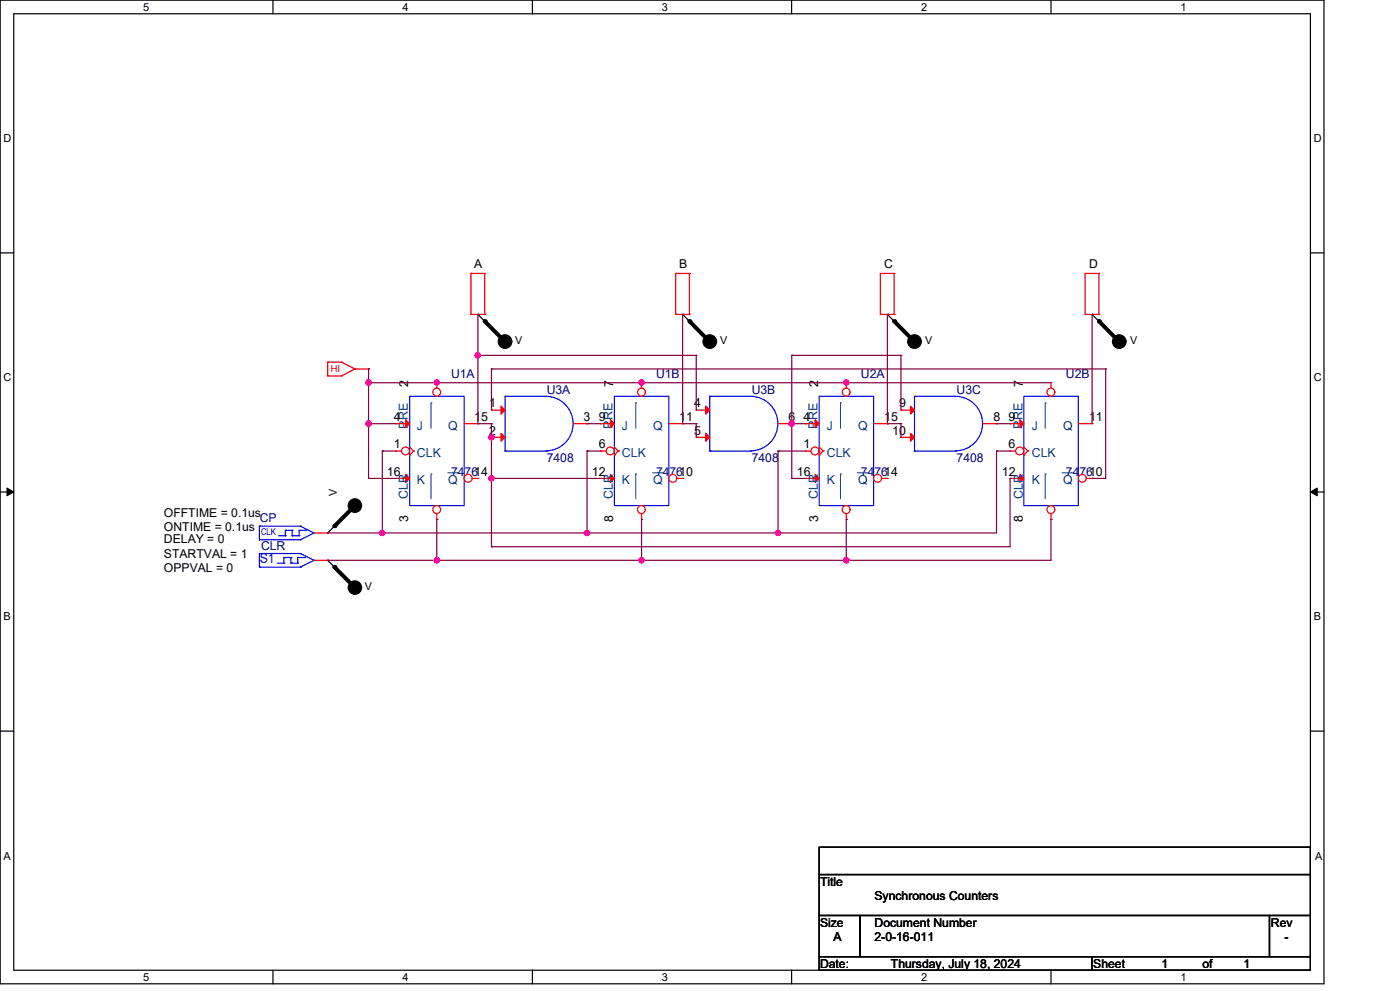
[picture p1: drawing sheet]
<svg xmlns="http://www.w3.org/2000/svg" width="297mm" height="210mm" viewBox="0 0 297 210" stroke-linecap="round" stroke-linejoin="round" font-family="sans-serif">
<g fill="none" stroke="#000" stroke-width=".25">
<path d="M0 0h280.6v208.4h-280.6zM2.9 2.9h274.8v202.6h-274.8zM57.8 0v2.9M112.8 0v2.9M167.8 0v2.9M222.7 0v2.9M0 53.6h2.9M277.7 53.6h2.9M101.3 66.6h.1M101.3 66.6l5.7 5.8M144.7 66.6h.1M144.7 66.6l5.7 5.8"/>
<path d="M188.1 66.6h.1M188.1 66.6l5.7 5.8M231.4 66.6h.1M231.4 66.6l5.8 5.8M0 104.2h2.9M69.4 112.9h.1M69.4 118.7h.1M69.4 118.7l5.8 5.8M75.2 107.1l-5.8 5.8M277.7 104.2h2.9M0 154.9h2.9M277.7 154.9h2.9"/>
<path d="M173.6 179.4h104.1v5.8h-104.1zM173.6 185.2h104.1v8.7h-104.1zM173.6 193.9h8.7v8.7h-8.7zM182.3 193.9h86.7v8.7h-86.7zM269 193.9h8.7v8.7h-8.7zM57.8 205.5v2.9M112.8 205.5v2.9M167.8 205.5v2.9M173.6 202.6h57.8v2.9h-57.8zM222.7 205.5v2.9M231.4 202.6h46.3v2.9h-46.3z"/>
</g>
<path d="M1.5 103.4l1.4 .8-1.4 .8zM277.7 104.2l1.4-.8v1.6z" fill="#000" stroke="#000" stroke-width=".21"/>
<g fill="none" stroke="#f00" stroke-width=".25">
<path d="M99.8 57.9h.1M99.8 57.9v8.7M99.8 57.9h2.9M102.7 57.9h.1M102.7 57.9v8.7M143.2 57.9h.1M143.2 57.9h2.9M143.2 57.9v8.7M146.1 57.9h.1M146.1 57.9v8.7M186.6 57.9h.1M186.6 57.9h2.9"/>
<path d="M186.6 57.9v8.7M189.5 57.9h.1M189.5 57.9v8.7M230 57.9h.1M230 57.9h2.9M230 57.9v8.7M232.9 57.9h.1M232.9 57.9v8.7M69.4 76.7h.1M69.4 79.6h.1M69.4 79.6h3M69.4 76.7h3"/>
<path d="M69.4 76.7v2.9M72.4 76.7h.1M72.4 79.6h.1M72.4 76.7l2.8 1.4M75.2 78.1h.1M75.2 78.1l-2.8 1.5M75.2 78.1h2.9M78.1 78.1h.1M99.8 66.6h.1M99.8 66.6h2.9M102.7 66.6h.1M143.2 66.6h.1"/>
<path d="M143.2 66.6h2.9M146.1 66.6h.1M186.6 66.6h.1M186.6 66.6h2.9M189.5 66.6h.1M230 66.6h.1M230 66.6h2.9M232.9 66.6h.1M104.2 86.9h.1M104.2 92.6h.1M104.2 86.9h2.8M104.2 92.6h2.8"/>
<path d="M121.5 89.7h2.9M124.4 89.7h.1"/>
</g>
<g fill="#000" stroke="#000" stroke-width=".25">
<circle cx="107" cy="72.4" r="1.44"/>
<circle cx="150.4" cy="72.4" r="1.44"/>
<circle cx="193.8" cy="72.4" r="1.44"/>
<circle cx="237.2" cy="72.4" r="1.44"/>
<circle cx="75.2" cy="107.1" r="1.43"/>
<circle cx="75.2" cy="124.5" r="1.42"/>
</g>
<path d="M102.7 68l4.3 4.4M146.1 68l4.3 4.4M189.5 68l4.3 4.4M232.9 68l4.3 4.4M75.2 107.1l-4.3 4.3M70.9 120.1l4.3 4.4" fill="none" stroke="#000" stroke-width=".85"/>
<g fill="#000">
<circle cx="102.7" cy="68" r=".42"/>
<circle cx="146.1" cy="68" r=".42"/>
<circle cx="189.5" cy="68" r=".42"/>
<circle cx="232.9" cy="68" r=".42"/>
<circle cx="70.9" cy="111.4" r=".42"/>
<circle cx="70.9" cy="120.1" r=".42"/>
</g>
<path d="M107 95.5h.1M107 83.9h8.7a5.8 5.8 0 0 1 5.7 5.8 5.8 5.8 0 0 1-5.7 5.8M107 83.9h.1M107 83.9v11.6M107 95.5h8.7M115.7 95.5h.1M217 83.9h11.5v23.2h-11.5z" fill="none" stroke="#00f" stroke-width=".25"/>
<g fill="#f00" stroke="#f00" stroke-width=".25">
<path d="M106.2 86l.8 .9-.8 .8z"/>
<path d="M106.2 91.8l.8 .8-.8 .9z"/>
</g>
<circle cx="222.7" cy="83" r=".83" fill="#fff" stroke="#f00" stroke-width=".25"/>
<path d="M214.1 89.7h.1M214.1 89.7h2.9M217 96.4h.1M217 94.7l.8 .8M217.8 95.5h.1M217.8 95.5l-.8 .9M222.7 81.1h.1M222.7 81.1v1.1" fill="none" stroke="#f00" stroke-width=".25"/>
<path d="M221.5 85.3h.1M221.5 85.3v5.4" fill="none" stroke="#004080" stroke-width=".21"/>
<path d="M216.1 88.9l.9 .8-.9 .9z" fill="#f00" stroke="#f00" stroke-width=".25"/>
<circle cx="216.1" cy="95.5" r=".84" fill="#fff" stroke="#f00" stroke-width=".25"/>
<path d="M214.1 95.5h.1M214.1 95.5h1.1M214.1 101.3h.1M214.1 101.3h2.9" fill="none" stroke="#f00" stroke-width=".25"/>
<path d="M216.1 100.5l.9 .8-.9 .9z" fill="#f00" stroke="#f00" stroke-width=".25"/>
<circle cx="222.7" cy="107.9" r=".83" fill="#fff" stroke="#f00" stroke-width=".25"/>
<path d="M228.5 89.7h2.9M231.4 89.7h.1M222.7 110h.1M222.7 108.8v1.2" fill="none" stroke="#f00" stroke-width=".25"/>
<path d="M221.5 100.4h.1M221.5 100.4v5.2" fill="none" stroke="#004080" stroke-width=".21"/>
<circle cx="229.4" cy="101.3" r=".84" fill="#fff" stroke="#f00" stroke-width=".25"/>
<path d="M147.5 86.9h.1M147.5 92.6h.1M147.5 86.9h2.9M147.5 92.6h2.9M164.9 89.7h2.9M167.8 89.7h.1M66.6 118.7h2.8M69.4 118.7h.1M230.3 101.3h1.1M231.4 101.3h.1" fill="none" stroke="#f00" stroke-width=".25"/>
<path d="M225.1 100.1h2M227.1 100.1h.1" fill="none" stroke="#004080" stroke-width=".21"/>
<g fill="none" stroke="#00f" stroke-width=".25">
<path d="M130.2 83.9h11.5v23.2h-11.5zM150.4 95.5h.1M150.4 83.9h8.7a5.8 5.8 0 0 1 5.7 5.8 5.8 5.8 0 0 1-5.7 5.8M150.4 83.9h.1M150.4 83.9v11.6M150.4 95.5h8.7M159.1 95.5h.1M55 117.2h.1M55 117.2h8.6M55 117.2v2.9M58.7 119.3h1.5M60.2 118.1h.1"/>
<path d="M60.2 119.3h.1M60.2 118.1v1.2M60.2 118.1h1.5M61.7 118.1h.1M61.7 119.3h.1M61.7 119.3h1.4M61.7 118.1v1.2M63.1 119.3h.1M63.1 118.1h.1M63.1 118.1h1.4M63.1 118.1v1.2M63.6 117.2h.1"/>
<path d="M63.6 117.2l3 1.5M64.5 118.1h.1M66.6 118.7h.1M66.6 118.7l-3 1.4M55 120.1h.1M55 120.1h8.6M63.6 120.1h.1"/>
</g>
<g fill="#f00" stroke="#f00" stroke-width=".25">
<path d="M149.6 86l.8 .9-.8 .8z"/>
<path d="M149.6 91.8l.8 .8-.8 .9z"/>
</g>
<circle cx="135.9" cy="83" r=".83" fill="#fff" stroke="#f00" stroke-width=".25"/>
<path d="M127.3 89.7h.1M127.3 89.7h2.9M130.2 96.4h.1M130.2 94.7l.8 .8M131 95.5h.1M131 95.5l-.8 .9M136 81.1h.1M136 81.1v1.1" fill="none" stroke="#f00" stroke-width=".25"/>
<path d="M134.7 85.3h.1M134.7 85.3v5.4" fill="none" stroke="#004080" stroke-width=".21"/>
<path d="M129.4 88.9l.8 .8-.8 .9z" fill="#f00" stroke="#f00" stroke-width=".25"/>
<circle cx="129.3" cy="95.5" r=".84" fill="#fff" stroke="#f00" stroke-width=".25"/>
<path d="M127.3 95.5h.1M127.3 95.5h1.2M127.3 101.3h.1M127.3 101.3h2.9" fill="none" stroke="#f00" stroke-width=".25"/>
<path d="M129.4 100.5l.8 .8-.8 .9z" fill="#f00" stroke="#f00" stroke-width=".25"/>
<circle cx="135.9" cy="107.9" r=".83" fill="#fff" stroke="#f00" stroke-width=".25"/>
<path d="M141.7 89.7h3M144.7 89.7h.1M136 110h.1M136 108.8v1.2" fill="none" stroke="#f00" stroke-width=".25"/>
<path d="M134.7 100.4h.1M134.7 100.4v5.2" fill="none" stroke="#004080" stroke-width=".21"/>
<circle cx="142.6" cy="101.3" r=".84" fill="#fff" stroke="#f00" stroke-width=".25"/>
<path d="M143.5 101.3h1.2M144.7 101.3h.1" fill="none" stroke="#f00" stroke-width=".25"/>
<path d="M138.3 100.1h2M140.3 100.1h.1" fill="none" stroke="#004080" stroke-width=".21"/>
<path d="M86.8 83.9h11.6v23.2h-11.6z" fill="none" stroke="#00f" stroke-width=".25"/>
<circle cx="92.5" cy="83" r=".83" fill="#fff" stroke="#f00" stroke-width=".25"/>
<path d="M83.9 89.7h.1M83.9 89.7h2.9M86.8 96.4h.1M86.8 94.7l.9 .8M87.7 95.5h.1M87.7 95.5l-.9 .9M92.6 81.1h.1M92.6 81.1v1.1" fill="none" stroke="#f00" stroke-width=".25"/>
<path d="M91.3 85.3h.1M91.3 85.3v5.4" fill="none" stroke="#004080" stroke-width=".21"/>
<path d="M86 88.9l.8 .8-.8 .9z" fill="#f00" stroke="#f00" stroke-width=".25"/>
<circle cx="85.9" cy="95.5" r=".84" fill="#fff" stroke="#f00" stroke-width=".25"/>
<path d="M83.9 95.5h.1M83.9 95.5h1.2M83.9 101.3h.1M83.9 101.3h2.9" fill="none" stroke="#f00" stroke-width=".25"/>
<path d="M86 100.5l.8 .8-.8 .9z" fill="#f00" stroke="#f00" stroke-width=".25"/>
<circle cx="92.5" cy="107.9" r=".83" fill="#fff" stroke="#f00" stroke-width=".25"/>
<path d="M98.4 89.7h2.9M101.3 89.7h.1M92.6 110h.1M92.6 108.8v1.2" fill="none" stroke="#f00" stroke-width=".25"/>
<path d="M91.3 100.4h.1M91.3 100.4v5.2" fill="none" stroke="#004080" stroke-width=".21"/>
<circle cx="99.2" cy="101.3" r=".84" fill="#fff" stroke="#f00" stroke-width=".25"/>
<path d="M100.1 101.3h1.2M101.3 101.3h.1" fill="none" stroke="#f00" stroke-width=".25"/>
<path d="M94.9 100.1h2M96.9 100.1h.1" fill="none" stroke="#004080" stroke-width=".21"/>
<path d="M173.6 83.9h11.5v23.2h-11.5z" fill="none" stroke="#00f" stroke-width=".25"/>
<circle cx="179.3" cy="83" r=".83" fill="#fff" stroke="#f00" stroke-width=".25"/>
<path d="M170.7 89.7h.1M170.7 89.7h2.9M173.6 96.4h.1M173.6 94.7l.8 .8M174.4 95.5h.1M174.4 95.5l-.8 .9M179.3 81.1h.1M179.3 81.1v1.1" fill="none" stroke="#f00" stroke-width=".25"/>
<path d="M178.1 85.3h.1M178.1 85.3v5.4" fill="none" stroke="#004080" stroke-width=".21"/>
<path d="M172.7 88.9l.9 .8-.9 .9z" fill="#f00" stroke="#f00" stroke-width=".25"/>
<circle cx="172.7" cy="95.5" r=".84" fill="#fff" stroke="#f00" stroke-width=".25"/>
<path d="M170.7 95.5h.1M170.7 95.5h1.2M170.7 101.3h.1M170.7 101.3h2.9" fill="none" stroke="#f00" stroke-width=".25"/>
<path d="M172.7 100.5l.9 .8-.9 .9z" fill="#f00" stroke="#f00" stroke-width=".25"/>
<circle cx="179.3" cy="107.9" r=".83" fill="#fff" stroke="#f00" stroke-width=".25"/>
<path d="M185.1 89.7h3M188.1 89.7h.1M179.3 110h.1M179.3 108.8v1.2" fill="none" stroke="#f00" stroke-width=".25"/>
<path d="M178.1 100.4h.1M178.1 100.4v5.2" fill="none" stroke="#004080" stroke-width=".21"/>
<circle cx="186" cy="101.3" r=".84" fill="#fff" stroke="#f00" stroke-width=".25"/>
<path d="M190.9 86.9h.1M190.9 92.6h.1M190.9 86.9h2.9M190.9 92.6h2.9M208.3 89.7h2.9M211.2 89.7h.1M66.6 112.9h2.8M69.4 112.9h.1M186.9 101.3h1.2M188.1 101.3h.1" fill="none" stroke="#f00" stroke-width=".25"/>
<path d="M181.7 100.1h2M183.7 100.1h.1" fill="none" stroke="#004080" stroke-width=".21"/>
<g fill="none" stroke="#00f" stroke-width=".25">
<path d="M193.8 95.5h.1M193.8 83.9h8.7a5.8 5.8 0 0 1 5.7 5.8 5.8 5.8 0 0 1-5.7 5.8M193.8 83.9h.1M193.8 83.9v11.6M193.8 95.5h8.7M202.5 95.5h.1M55 114.3h.1M55 111.4h.1M55 111.4v2.9M55 114.3h8.6M55 111.4h8.6M59 113.5h1.5"/>
<path d="M60.5 113.5h.1M60.5 112.3h.1M60.5 112.3v1.2M60.5 112.3h1.4M61.9 112.3h.1M61.9 113.5h.1M61.9 113.5h1.5M61.9 112.3v1.2M63.4 113.5h.1M63.4 112.3h.1M63.4 112.3h1.4M63.4 112.3v1.2"/>
<path d="M63.6 114.3h.1M63.6 111.4h.1M63.6 111.4l3 1.5M64.8 112.3h.1M66.6 112.9h.1M66.6 112.9l-3 1.4"/>
</g>
<g fill="#f00" stroke="#f00" stroke-width=".25">
<path d="M193 86l.8 .9-.8 .8z"/>
<path d="M193 91.8l.8 .8-.8 .9z"/>
</g>
<g fill="none" stroke="#800040" stroke-width=".25">
<path d="M78.1 78.1h.1M78.1 78.1v23.2M101.3 66.6h.1M101.3 75.3h.1M101.3 66.6v23.1M101.3 75.3h46.2M104.2 78.1h.1M104.2 78.1v8.8M104.2 78.1h130.1M144.7 66.6h.1M144.7 66.6v23.1M147.5 75.3h.1"/>
<path d="M147.5 75.3v11.6M167.8 75.3h.1M167.8 75.3h23.1M167.8 75.3v26M188.1 66.6h.1M188.1 66.6v23.1M190.9 75.3h.1M190.9 75.3v11.6M231.4 66.6h.1M231.4 66.6v23.1M234.3 78.1h.1M234.3 78.1v23.2h-2.9"/>
<path d="M78.1 89.7h.1M78.1 81.1h.1M78.1 89.7h5.8M78.1 81.1h144.6M81 95.5h.1M81 95.5h2.9M81 95.5v17.4M92.6 81.1h.1M101.3 89.7h.1M101.3 89.7h2.9M104.2 92.6h.1M104.2 89.7h.1"/>
<path d="M104.2 89.7v26.1M124.4 89.7h.1M124.4 95.5h.1M124.4 95.5h2.9M124.4 89.7h2.9M124.4 95.5v17.4M136 81.1h.1M144.7 89.7h.1M144.7 89.7h2.8M147.5 89.7h.1M147.5 89.7v2.9M164.9 95.5h.1"/>
<path d="M164.9 95.5h5.8M164.9 95.5v17.4M167.8 89.7h.1M167.8 89.7h2.9M179.3 81.1h.1M188.1 89.7h.1M188.1 89.7h2.8M190.9 89.7h.1M190.9 89.7v2.9M211.2 89.7h.1M211.2 95.5h.1M211.2 95.5h2.9"/>
<path d="M211.2 95.5v17.4h-141.8M211.2 89.7h2.9M69.4 118.7h.1M78.1 101.3h.1M78.1 101.3h5.8M81 112.9h.1M92.6 110h.1M92.6 118.7h.1M92.6 110v8.7M104.2 101.3h.1M104.2 115.8h.1M104.2 101.3h23.1"/>
<path d="M124.4 112.9h.1M136 110h.1M136 118.7h.1M136 110v8.7M164.9 112.9h.1M167.8 101.3h.1M167.8 101.3h2.9M179.3 110h.1M179.3 118.7h.1M179.3 110v8.7M214.1 101.3h.1M214.1 101.3v14.5h-109.9"/>
<path d="M222.7 110h.1M222.7 110v8.7h-153.3M231.4 101.3h.1"/>
</g>
<g fill="#f0f" stroke="#f0f" stroke-width=".25">
<circle cx="81" cy="112.9" r=".55"/>
<circle cx="78.1" cy="81" r=".55"/>
<circle cx="78.1" cy="89.7" r=".56"/>
<circle cx="92.6" cy="118.7" r=".56"/>
<circle cx="104.1" cy="92.6" r=".56"/>
<circle cx="92.6" cy="81" r=".55"/>
<circle cx="179.3" cy="81" r=".55"/>
<circle cx="136" cy="81" r=".55"/>
<circle cx="101.2" cy="75.2" r=".56"/>
<circle cx="164.9" cy="112.9" r=".55"/>
<circle cx="124.4" cy="112.9" r=".55"/>
<circle cx="104.1" cy="101.3" r=".56"/>
<circle cx="179.3" cy="118.7" r=".56"/>
<circle cx="135.9" cy="118.7" r=".56"/>
<circle cx="167.7" cy="89.7" r=".56"/>
</g>
<text font-size="2.9" fill="#00f" x="55" y="119.3">S1</text>
<g font-size="2.6">
<text x="100.5" y="56.8">A</text>
<text x="143.9" y="56.8">B</text>
<text x="187.4" y="56.8">C</text>
<text x="230.8" y="56.8">D</text>
<text x="86.5" y="82" transform="rotate(-90 86.5 82)">2</text>
<text x="129.9" y="82" transform="rotate(-90 129.9 82)">7</text>
<text x="173.4" y="82" transform="rotate(-90 173.4 82)">2</text>
<text x="216.8" y="82" transform="rotate(-90 216.8 82)">7</text>
<text x="83.4" y="89.2">4</text>
<text x="100.5" y="89.2">15</text>
<text x="103.7" y="86.3">1</text>
<text x="123.7" y="89.2">3</text>
<text x="126.9" y="89.2">9</text>
<text x="143.9" y="89.2">11</text>
<text x="147.1" y="86.3">4</text>
<text x="167.1" y="89.2">6</text>
<text x="170.3" y="89.2">4</text>
<text x="187.4" y="89.2">15</text>
<text x="190.5" y="86.3">9</text>
<text x="210.5" y="89.2">8</text>
<text x="213.7" y="89.2">9</text>
<text x="230.8" y="89.2">11</text>
<text x="83.4" y="95">1</text>
<text x="103.7" y="92">2</text>
<text x="126.9" y="95">6</text>
<text x="147.1" y="92">5</text>
<text x="170.3" y="95">1</text>
<text x="189.1" y="92">10</text>
<text x="213.7" y="95">6</text>
<text x="82" y="100.8">16</text>
<text x="125.4" y="100.8">12</text>
<text x="168.9" y="100.8">16</text>
<text x="212.3" y="100.8">12</text>
<text x="34.8" y="109.5">OFFTIME = 0.1us</text>
<text x="34.8" y="112.4">ONTIME = 0.1us</text>
<text x="86.5" y="110.6" transform="rotate(-90 86.5 110.6)">3</text>
<text x="129.9" y="110.6" transform="rotate(-90 129.9 110.6)">8</text>
<text x="173.4" y="110.6" transform="rotate(-90 173.4 110.6)">3</text>
<text x="216.8" y="110.6" transform="rotate(-90 216.8 110.6)">8</text>
<text x="34.8" y="115">DELAY = 0</text>
<text x="34.8" y="118.2">STARTVAL = 1</text>
<text x="34.8" y="121.1">OPPVAL = 0</text>
<text x="173.8" y="187.7">Title</text>
<text x="185.3" y="190.6">Synchronous Counters</text>
<text x="173.8" y="196.3">Size</text>
<text x="185.3" y="196.3">Document Number</text>
<text x="269.3" y="196.3">Rev</text>
<text x="176.7" y="199.3">A</text>
<text x="185.3" y="199.3">2-0-16-011</text>
<text x="272.2" y="199.3">-</text>
<text x="173.8" y="205.1">Date:</text>
<text x="188.8" y="205.1">Thursday, July 18, 2024</text>
<text x="231.7" y="205.1">Sheet</text>
<text x="246.2" y="205.1">1</text>
<text x="254.8" y="205.1">of</text>
<text x="263.5" y="205.1">1</text>
</g>
<g font-size="2.6" fill="#000080">
<text x="95.6" y="80">U1A</text>
<text x="115.9" y="83.4">U3A</text>
<text x="139" y="80">U1B</text>
<text x="159.3" y="83.4">U3B</text>
<text x="182.5" y="80">U2A</text>
<text x="202.7" y="83.4">U3C</text>
<text x="225.9" y="80">U2B</text>
<text x="95.6" y="100.8">747614</text>
<text x="115.9" y="97.9">7408</text>
<text x="139" y="100.8">747610</text>
<text x="159.3" y="97.9">7408</text>
<text x="182.5" y="100.8">747614</text>
<text x="202.7" y="97.9">7408</text>
<text x="225.9" y="100.8">747610</text>
<text x="55" y="110.7">CP</text>
<text x="55.3" y="116.5">CLR</text>
</g>
<g font-size="2.6" fill="#004080">
<text x="86.4" y="90.8" transform="rotate(-90 86.4 90.8)">PRE</text>
<text x="88.3" y="91">J</text>
<text x="95" y="91">Q</text>
<text x="129.8" y="90.8" transform="rotate(-90 129.8 90.8)">PRE</text>
<text x="131.8" y="91">J</text>
<text x="138.4" y="91">Q</text>
<text x="173.3" y="90.8" transform="rotate(-90 173.3 90.8)">PRE</text>
<text x="175.2" y="91">J</text>
<text x="181.9" y="91">Q</text>
<text x="216.7" y="90.8" transform="rotate(-90 216.7 90.8)">PRE</text>
<text x="218.6" y="91">J</text>
<text x="225.3" y="91">Q</text>
<text x="88.3" y="96.8">CLK</text>
<text x="131.8" y="96.8">CLK</text>
<text x="175.2" y="96.8">CLK</text>
<text x="218.6" y="96.8">CLK</text>
<text x="86.4" y="105.7" transform="rotate(-90 86.4 105.7)">CLR</text>
<text x="88.3" y="102.6">K</text>
<text x="95" y="102.6">Q</text>
<text x="129.9" y="105.7" transform="rotate(-90 129.9 105.7)">CLR</text>
<text x="131.8" y="102.6">K</text>
<text x="138.4" y="102.6">Q</text>
<text x="173.3" y="105.7" transform="rotate(-90 173.3 105.7)">CLR</text>
<text x="175.2" y="102.6">K</text>
<text x="181.9" y="102.6">Q</text>
<text x="216.7" y="105.7" transform="rotate(-90 216.7 105.7)">CLR</text>
<text x="218.6" y="102.6">K</text>
<text x="225.3" y="102.6">Q</text>
</g>
<g font-size="2.3">
<text x="30.4" y="2.2">5</text>
<text x="85.3" y="2.2">4</text>
<text x="140.3" y="2.2">3</text>
<text x="195.2" y="2.2">2</text>
<text x="250.2" y="2.2">1</text>
<text x=".8" y="30.1">D</text>
<text x="278.4" y="30.1">D</text>
<text x="109.2" y="72.8">V</text>
<text x="152.6" y="72.8">V</text>
<text x="196" y="72.8">V</text>
<text x="239.5" y="72.8">V</text>
<text x=".8" y="80.8">C</text>
<text x="278.4" y="80.8">C</text>
<text x="71.4" y="105.2" transform="rotate(-90 71.4 105.2)">V</text>
<text x="77.3" y="124.9">V</text>
<text x=".8" y="131.4">B</text>
<text x="278.4" y="131.4">B</text>
<text x=".8" y="182.2">A</text>
<text x="278.7" y="182.2">A</text>
<text x="30.4" y="207.7">5</text>
<text x="85.3" y="207.7">4</text>
<text x="140.3" y="207.7">3</text>
<text x="195.2" y="207.7">2</text>
<text x="250.2" y="207.7">1</text>
</g>
<text font-size="2" fill="#f00" x="70.1" y="78.9">HI</text>
<text font-size="2" fill="#00f" x="55.3" y="113.4">CLK</text>
</svg>
